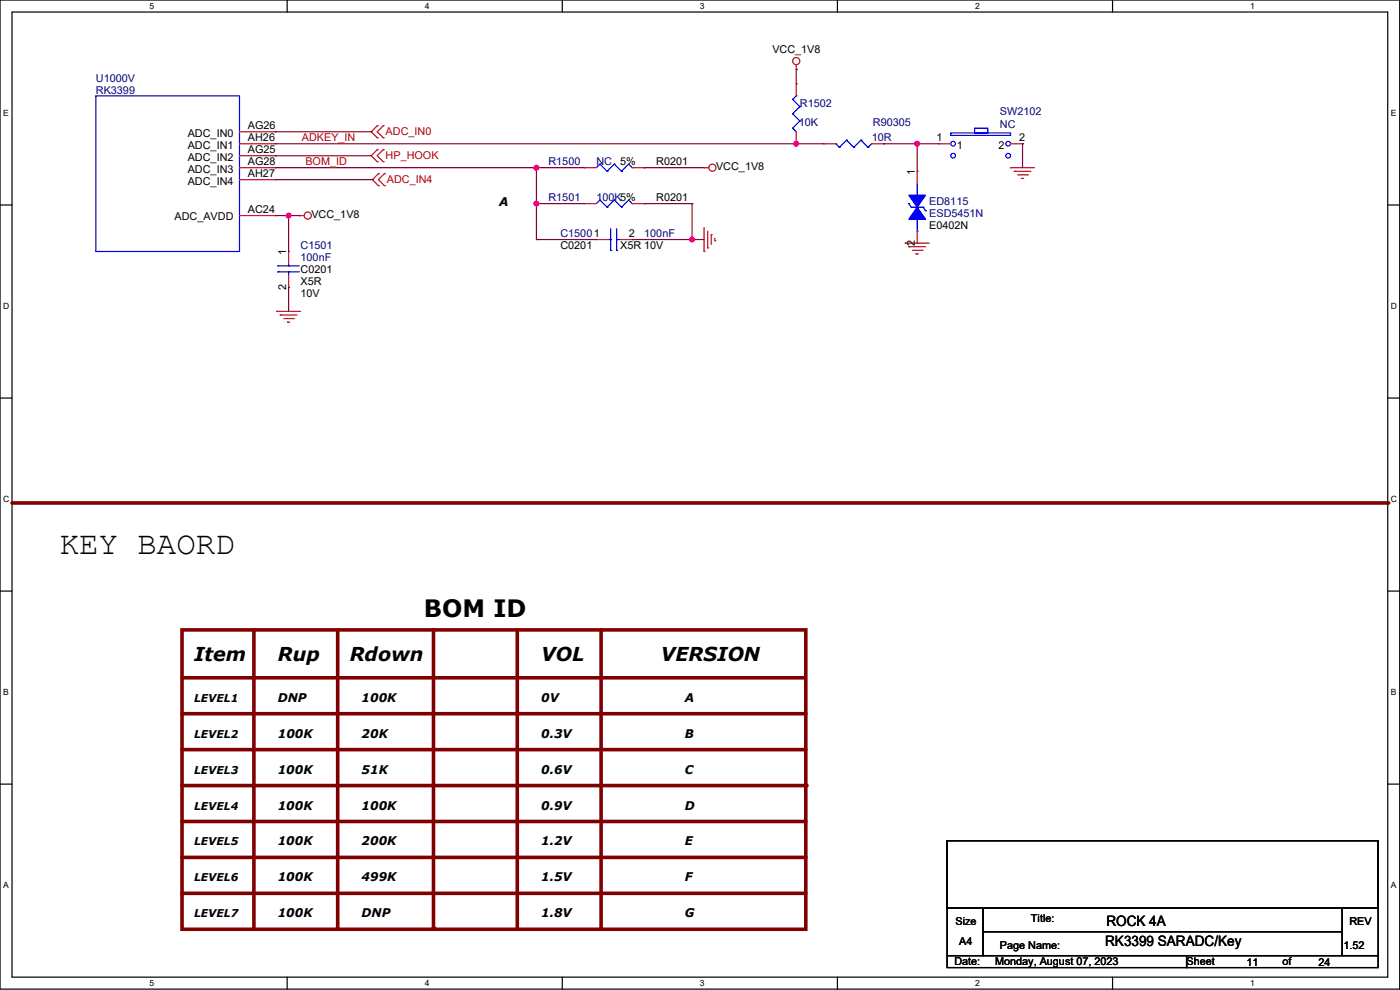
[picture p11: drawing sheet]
<svg xmlns="http://www.w3.org/2000/svg" width="297mm" height="210mm" viewBox="0 0 297 210" stroke-linecap="round" stroke-linejoin="round" font-family="sans-serif">
<path d="M0 0h296.9v209.8h-296.9zM2.6 2.6h291.8v204.7h-291.8z" fill="none" stroke="#000" stroke-width=".25"/>
<g fill="#fff">
<path d="M31.7 .3h1v2h-1z"/>
<path d="M31.7 207.5h1v2.1h-1z"/>
</g>
<path d="M60.9 0v2.6M60.9 207.3v2.5" fill="none" stroke="#000" stroke-width=".25"/>
<g fill="#fff">
<path d="M90.1 .3h1v2h-1z"/>
<path d="M90.1 207.5h1v2.1h-1z"/>
</g>
<path d="M119.3 0v2.6M119.3 207.3v2.5" fill="none" stroke="#000" stroke-width=".25"/>
<g fill="#fff">
<path d="M148.5 .3h1v2h-1z"/>
<path d="M148.5 207.5h1v2.1h-1z"/>
</g>
<path d="M177.7 0v2.6M177.7 207.3v2.5" fill="none" stroke="#000" stroke-width=".25"/>
<g fill="#fff">
<path d="M206.8 .3h1v2h-1z"/>
<path d="M206.8 207.5h1v2.1h-1z"/>
</g>
<path d="M236 0v2.6M236 207.3v2.5" fill="none" stroke="#000" stroke-width=".25"/>
<g fill="#fff">
<path d="M265.2 .3h1v2h-1z"/>
<path d="M265.2 207.5h1v2.1h-1z"/>
<path d="M.6 23h1.3v2.1h-1.3z"/>
<path d="M295 23h1.2v2.1h-1.2z"/>
<path d="M.6 64h1.4v2h-1.4z"/>
<path d="M295 64h1.3v2h-1.3z"/>
</g>
<path d="M0 43.5h2.6M294.4 43.5h2.5" fill="none" stroke="#000" stroke-width=".25"/>
<g fill="#fff">
<path d="M.6 104.9h1.4v2h-1.4z"/>
<path d="M295 104.9h1.3v2h-1.3z"/>
</g>
<path d="M0 84.4h2.6M294.4 84.4h2.5" fill="none" stroke="#000" stroke-width=".25"/>
<g fill="#fff">
<path d="M.6 145.9h1.3v2h-1.3z"/>
<path d="M295 145.9h1.2v2h-1.2z"/>
</g>
<path d="M0 125.4h2.6M294.4 125.4h2.5" fill="none" stroke="#000" stroke-width=".25"/>
<g fill="#fff">
<path d="M.6 186.8h1.3v2h-1.3z"/>
<path d="M295 186.8h1.2v2h-1.2z"/>
</g>
<path d="M0 166.3h2.6M294.4 166.3h2.5" fill="none" stroke="#000" stroke-width=".25"/>
<path d="M2.6 106.7h291.8" fill="none" stroke="#800000" stroke-width=".76"/>
<circle cx="294.4" cy="106.7" r=".38" fill="#800000"/>
<path d="M38.6 133.6h132.4v63.5h-132.4zM92 133.6v63.3" fill="none" stroke="#800000" stroke-width=".76"/>
<circle cx="92" cy="196.9" r=".38" fill="#800000"/>
<path d="M109.7 133.6v63.5" fill="none" stroke="#800000" stroke-width=".76"/>
<circle cx="109.7" cy="197.1" r=".38" fill="#800000"/>
<path d="M71.6 133.6v63.5" fill="none" stroke="#800000" stroke-width=".76"/>
<circle cx="71.6" cy="197.1" r=".38" fill="#800000"/>
<path d="M127.5 133.6v63.5" fill="none" stroke="#800000" stroke-width=".76"/>
<circle cx="127.5" cy="197.1" r=".38" fill="#800000"/>
<path d="M53.9 133.6v63.5" fill="none" stroke="#800000" stroke-width=".76"/>
<circle cx="53.9" cy="197.1" r=".38" fill="#800000"/>
<path d="M38.6 189.5h132.4" fill="none" stroke="#800000" stroke-width=".76"/>
<circle cx="38.6" cy="189.5" r=".38" fill="#800000"/>
<path d="M38.6 181.9h132.4" fill="none" stroke="#800000" stroke-width=".76"/>
<circle cx="38.6" cy="181.9" r=".38" fill="#800000"/>
<path d="M38.6 174.3h132.4" fill="none" stroke="#800000" stroke-width=".76"/>
<circle cx="38.6" cy="174.3" r=".38" fill="#800000"/>
<path d="M38.6 166.6h132.6" fill="none" stroke="#800000" stroke-width=".76"/>
<circle cx="38.6" cy="166.6" r=".38" fill="#800000"/>
<path d="M38.6 159h132.4" fill="none" stroke="#800000" stroke-width=".76"/>
<circle cx="38.6" cy="159" r=".38" fill="#800000"/>
<path d="M38.6 151.4h132.4" fill="none" stroke="#800000" stroke-width=".76"/>
<circle cx="38.6" cy="151.4" r=".38" fill="#800000"/>
<path d="M38.6 143.8h132.1" fill="none" stroke="#800000" stroke-width=".76"/>
<circle cx="38.6" cy="143.8" r=".38" fill="#800000"/>
<g fill="none" stroke="#f00" stroke-width=".25">
<path d="M168.9 14.7h.1M168.9 17.8h.1M168.9 13.7v1M168.9 17.8v2.5M50.8 35.6h7.6M50.8 28h7.6M50.8 30.5h7.6M50.8 33h7.6M50.8 38.1h7.6M58.4 28h.1M58.4 30.5h.1M58.4 33h.1"/>
<path d="M58.4 35.6h.1M58.4 38.1h.1M124 35.6h.1M124 35.6h2.5M134.1 35.6h2.6M136.7 35.6h.1M149.4 35.6h.1M149.4 35.6h1M168.9 30.5h.1M168.9 28v2.5M174.8 30.5h.1M174.8 30.5h2.5"/>
<path d="M184.9 30.5h2.6M187.5 30.5h.1M194.6 36.3h.1M194.6 36.3v2.6M199.1 30.5h.1M199.1 30.5h2.6M214.4 35.6h.1M214.4 35.6h5.1M214.4 30.5h2.5M215.1 36.3h.1M215.1 36.3h3.6M215.9 37.1h2"/>
<path d="M216.7 37.9h.1M216.7 37.9h.5M216.9 30.5h.1M217.9 37.1h.1M50.8 45.7h7.6M58.4 45.7h.1M61.2 53.4h.1M61.2 53.4v2.5M61.2 58.4v2.6M63.5 45.7h.1M63.5 45.7h1M124 43.2h.1"/>
<path d="M124 43.2h2.5M126.5 50.8h.1M126.5 50.8h2.5M131.6 50.8h2.5M134.1 50.8h.1M134.1 43.2h2.6M136.7 43.2h.1M149.4 53.4h.1M149.4 48.3v5.1M150.1 52.6h.1M150.1 49v3.6M150.9 49.8h.1"/>
<path d="M150.9 49.8v2M151.6 51.1h.1M151.6 50.6v.5M192 51.6h.1M192 51.6h5.1M192.8 52.3h.1M192.8 52.3h3.6M193.6 53.1h2M194.3 53.9h.1M194.3 53.9h.5M194.6 51.6h.1M194.6 49v2.6"/>
<path d="M195.6 53.1h.1M58.7 66.1h.1M58.7 66.1h5.1M59.4 66.8h.1M59.4 66.8h3.6M60.2 67.6h2M61 68.3h.1M61 68.3h.5M61.2 61h.1M62.2 67.6h.1"/>
<circle cx="168.9" cy="13" r=".76"/>
<circle cx="151.1" cy="35.6" r=".76"/>
<circle cx="65.3" cy="45.7" r=".76"/>
</g>
<g fill="none" stroke="#d50000" stroke-width=".25">
<path d="M80 31.8h.1M80 34.3h.1M80 26.7h.1M80 29.2h.1M80 31.8l-1.2 1.2 1.2 1.3M80 26.7l-1.2 1.3 1.2 1.2M80.3 36.8h.1M80.3 39.4h.1M80.3 36.8l-1.3 1.3 1.3 1.3M81.3 34.3h.1M81.3 31.8h.1M81.3 29.2h.1"/>
<path d="M81.3 26.7h.1M81.3 31.8l-1.3 1.2 1.3 1.3M81.3 26.7l-1.3 1.3 1.3 1.2M81.5 39.4h.1M81.5 36.8h.1M81.5 36.8l-1.2 1.3 1.2 1.3"/>
</g>
<path d="M200.9 178.3h91.5v14.2h-91.5zM200.9 192.5h7.6v10.2h-7.6zM208.5 192.5h76.2v5.1h-76.2zM208.5 197.6h76.2v5.1h-76.2zM284.7 192.5h7.7v10.2h-7.7zM200.9 202.7h50.8v2.5h-50.8zM251.7 202.7h40.7v2.5h-40.7z" fill="none" stroke="#000" stroke-width=".25"/>
<g fill="none" stroke="#00f" stroke-width=".25">
<path d="M20.3 20.3h30.5v33.1h-30.5zM127.3 34.8h.1M127.3 34.8l-.8 .8M127.3 34.8l1.5 1.5M128.8 36.3h.1M130.3 34.8h.1M130.3 34.8l-1.5 1.5M130.3 34.8l1.5 1.5M131.8 36.3h.1M133.4 34.8h.1M133.4 34.8l-1.6 1.5M133.4 34.8l.7 .8"/>
<path d="M134.1 35.6h.1M168.2 27.2h.1M168.2 24.1h.1M168.2 21.1h.1M168.2 27.2l.7 .8M168.2 24.1l1.5 1.6M168.2 21.1l1.5 1.5M168.9 20.3h.1M168.9 20.3l-.7 .8M169.7 25.7h.1M169.7 22.6h.1M169.7 25.7l-1.5 1.5"/>
<path d="M169.7 22.6l-1.5 1.5M177.3 30.5h.1M177.3 30.5l.8 .8M178.1 31.3h.1M179.6 29.7h.1M179.6 29.7l1.5 1.6M179.6 29.7l-1.5 1.6M181.1 31.3h.1M182.6 29.7h.1M182.6 29.7l1.6 1.6M182.6 29.7l-1.5 1.6M184.2 31.3h.1"/>
<path d="M184.9 30.5l-.7 .8M194.6 38.9v2.5M201.7 28.2h12.7v.5h-12.7zM206.8 27.2h2.8v1h-2.8zM58.9 57.7h.1M58.9 56.4h.1M58.9 57.7h4.6M58.9 56.4h4.6M61.2 56.4h.1M61.2 57.7h.1M61.2 55.9v.5M61.2 57.7v.7"/>
<path d="M127.3 42.4h.1M127.3 42.4l-.8 .8M127.3 42.4l1.5 1.6M128.8 44h.1M129 50.8h.6M129.6 50.8h.1M129.6 53.1h.1M129.6 48.5v4.6M130.3 42.4h.1M130.3 42.4l-1.5 1.6M130.3 42.4l1.5 1.6M130.8 53.1h.1"/>
<path d="M130.8 50.8h.1M130.8 50.8h.8M130.8 48.5v4.6M131.8 44h.1M133.4 42.4h.1M133.4 42.4l-1.6 1.6M133.4 42.4l.7 .8M134.1 43.2h.1M192.8 43.2h.1M192.8 43.2l.5 .8h2.5M194.6 41.4h.1M194.6 49h.1"/>
<path d="M194.6 46.5v2.5M195.8 44h.1M195.8 44l.6 .7M196.4 44.7h.1"/>
<circle cx="202.2" cy="30.5" r=".5"/>
<circle cx="202.2" cy="33" r=".5"/>
<circle cx="213.9" cy="30.5" r=".5"/>
<circle cx="213.9" cy="33" r=".5"/>
</g>
<g fill="#00f" stroke="#00f" stroke-width=".25">
<path d="M192.8 41.4h3.6l-1.8 2.6z" fill-rule="evenodd"/>
<path d="M194.6 44l1.8 2.5h-3.6z" fill-rule="evenodd"/>
</g>
<g fill="none" stroke="#800040" stroke-width=".25">
<path d="M168.9 14.7h.1M168.9 14.7v3.1M58.4 33h.1M58.4 30.5h116.4M58.4 28h20.4M58.4 33h20.4M58.4 38.1h20.6M58.4 35.6h65.6M78.8 28h.1M79 38.1h.1M113.8 35.6h.1M113.8 35.6v15.2"/>
<path d="M136.7 35.6h.1M136.7 35.6h12.7M168.9 30.5h.1M187.5 30.5h.1M187.5 30.5h11.6M194.6 30.5h.1M194.6 30.5v5.8M216.9 30.5h.1M216.9 30.5v5.1M58.4 45.7h5.1M61.2 45.7h.1M61.2 45.7v7.7"/>
<path d="M63.5 45.7h.1M113.8 50.8h.1M113.8 43.2h.1M113.8 50.8h12.7M113.8 43.2h10.2M134.1 50.8h.1M134.1 50.8h15.3M136.7 43.2h.1M136.7 43.2h10.1M146.8 50.8h.1M146.8 43.2h.1M146.8 43.2v7.6"/>
<path d="M61.2 61h.1M61.2 61v5.1"/>
</g>
<g fill="#f0f" stroke="#f0f" stroke-width=".25">
<circle cx="168.9" cy="30.5" r=".5"/>
<circle cx="61.2" cy="45.7" r=".5"/>
<circle cx="194.6" cy="30.5" r=".5"/>
<circle cx="113.8" cy="35.6" r=".5"/>
<circle cx="113.8" cy="43.2" r=".5"/>
<circle cx="146.8" cy="50.8" r=".5"/>
</g>
<text font-size="6.9" x="12.7" y="117.5">KEY BAORD</text>
<text font-size="5.1" x="89.9" y="130.9">BOM ID</text>
<g font-size="4.1">
<text x="41.2" y="140.2">Item</text>
<text x="58.9" y="140.2">Rup</text>
<text x="74.2" y="140.2">Rdown</text>
<text x="114.8" y="140.2">VOL</text>
<text x="140.2" y="140.2">VERSION</text>
</g>
<g font-size="3">
<text x="234.7" y="196.3">ROCK 4A</text>
<text x="234.5" y="200.6">RK3399 SARADC/Key</text>
</g>
<g font-size="2.5">
<text x="105.9" y="43.7">A</text>
<text x="58.9" y="148.9">DNP</text>
<text x="76.7" y="148.9">100K</text>
<text x="114.8" y="148.9">0V</text>
<text x="145.3" y="148.9">A</text>
<text x="58.9" y="156.5">100K</text>
<text x="76.7" y="156.5">20K</text>
<text x="114.8" y="156.5">0.3V</text>
<text x="145.3" y="156.5">B</text>
<text x="58.9" y="164.1">100K</text>
<text x="76.7" y="164.1">51K</text>
<text x="114.8" y="164.1">0.6V</text>
<text x="145.3" y="164.1">C</text>
<text x="58.9" y="171.7">100K</text>
<text x="76.7" y="171.7">100K</text>
<text x="114.8" y="171.7">0.9V</text>
<text x="145.3" y="171.7">D</text>
<text x="58.9" y="179.3">100K</text>
<text x="76.7" y="179.3">200K</text>
<text x="114.8" y="179.3">1.2V</text>
<text x="145.3" y="179.3">E</text>
<text x="58.9" y="187">100K</text>
<text x="76.7" y="187">499K</text>
<text x="114.8" y="187">1.5V</text>
<text x="145.3" y="187">F</text>
<text x="58.9" y="194.6">100K</text>
<text x="76.7" y="194.6">DNP</text>
<text x="114.8" y="194.6">1.8V</text>
<text x="145.3" y="194.6">G</text>
</g>
<g font-size="2.3">
<text x="163.8" y="11.2">VCC_1V8</text>
<text x="39.8" y="29">ADC_IN0</text>
<text x="52.6" y="27.4">AG26</text>
<text x="52.6" y="30">AH26</text>
<text x="198.6" y="30">1</text>
<text x="216.2" y="30">2</text>
<text x="39.8" y="31.5">ADC_IN1</text>
<text x="39.8" y="34.1">ADC_IN2</text>
<text x="52.6" y="32.5">AG25</text>
<text x="52.6" y="35.1">AG28</text>
<text x="131.6" y="35.1">5%</text>
<text x="139.2" y="35.1">R0201</text>
<text x="203" y="31.5">1</text>
<text x="211.8" y="31.5">2</text>
<text x="39.8" y="36.6">ADC_IN3</text>
<text x="39.8" y="39.1">ADC_IN4</text>
<text x="52.6" y="37.6">AH27</text>
<text x="151.9" y="36.1">VCC_1V8</text>
<text x="194.1" y="37.1" transform="rotate(-90 194.1 37.1)">1</text>
<text x="37" y="46.8">ADC_AVDD</text>
<text x="52.6" y="45.2">AC24</text>
<text x="66.1" y="46.3">VCC_1V8</text>
<text x="139.2" y="42.7">R0201</text>
<text x="118.9" y="52.9">C0201</text>
<text x="131.6" y="52.9">X5R 10V</text>
<text x="133.4" y="50.3">2</text>
<text x="194.1" y="52.1" transform="rotate(-90 194.1 52.1)">2</text>
<text x="197.1" y="48.5">E0402N</text>
<text x="60.7" y="54.1" transform="rotate(-90 60.7 54.1)">1</text>
<text x="63.8" y="57.9">C0201</text>
<text x="60.7" y="61.5" transform="rotate(-90 60.7 61.5)">2</text>
<text x="63.8" y="60.5">X5R</text>
<text x="63.8" y="63">10V</text>
<text x="41.2" y="148.9">LEVEL1</text>
<text x="41.2" y="156.5">LEVEL2</text>
<text x="41.2" y="164.1">LEVEL3</text>
<text x="41.2" y="171.7">LEVEL4</text>
<text x="41.2" y="179.3">LEVEL5</text>
<text x="41.2" y="187">LEVEL6</text>
<text x="41.2" y="194.6">LEVEL7</text>
<text x="202.7" y="196.1">Size</text>
<text x="218.7" y="195.6">Title:</text>
<text x="286.3" y="196.1">REV</text>
<text x="203.5" y="200.4">A4</text>
<text x="212.1" y="201.2">Page Name:</text>
<text x="285" y="201.2">1.52</text>
<text x="202.5" y="204.8">Date:</text>
<text x="211.1" y="204.8">Monday, August 07, 2023</text>
<text x="251.7" y="204.8">Sheet</text>
<text x="264.4" y="205">11</text>
<text x="272.1" y="204.8">of</text>
<text x="279.7" y="205">24</text>
</g>
<g font-size="2.3" fill="#000080">
<text x="20.3" y="17.3">U1000V</text>
<text x="20.3" y="19.8">RK3399</text>
<text x="169.7" y="22.6">R1502</text>
<text x="169.4" y="26.7">10K</text>
<text x="185.2" y="26.7">R90305</text>
<text x="212.1" y="24.4">SW2102</text>
<text x="212.1" y="27.2">NC</text>
<text x="116.4" y="35.1">R1500</text>
<text x="126.5" y="35.1">NC</text>
<text x="184.9" y="30">10R</text>
<text x="116.4" y="42.7">R1501</text>
<text x="126.5" y="42.7">100K5%</text>
<text x="197.1" y="43.5">ED8115</text>
<text x="197.1" y="46">ESD5451N</text>
<text x="63.8" y="52.9">C1501</text>
<text x="118.9" y="50.3">C15001</text>
<text x="136.7" y="50.3">100nF</text>
<text x="63.8" y="55.4">100nF</text>
</g>
<g font-size="2.3" fill="#f00">
<text x="64" y="29.9">ADKEY_IN</text>
<text x="64.8" y="35">BOM_ID</text>
</g>
<g font-size="2.3" fill="#d50000">
<text x="81.8" y="28.7">ADC_IN0</text>
<text x="81.8" y="33.8">HP_HOOK</text>
<text x="82.1" y="38.9">ADC_IN4</text>
</g>
<g font-size="1.8">
<text x="31.7" y="1.9">5</text>
<text x="90.1" y="1.9">4</text>
<text x="148.5" y="1.9">3</text>
<text x="206.8" y="1.9">2</text>
<text x="265.2" y="1.9">1</text>
<text x=".6" y="24.7">E</text>
<text x="295" y="24.7">E</text>
<text x=".6" y="65.6">D</text>
<text x="295" y="65.6">D</text>
<text x=".6" y="106.5">C</text>
<text x="295" y="106.5">C</text>
<text x=".6" y="147.5">B</text>
<text x="295" y="147.5">B</text>
<text x=".6" y="188.4">A</text>
<text x="295" y="188.4">A</text>
<text x="31.7" y="209.2">5</text>
<text x="90.1" y="209.2">4</text>
<text x="148.5" y="209.2">3</text>
<text x="206.8" y="209.2">2</text>
<text x="265.2" y="209.2">1</text>
</g>
</svg>
